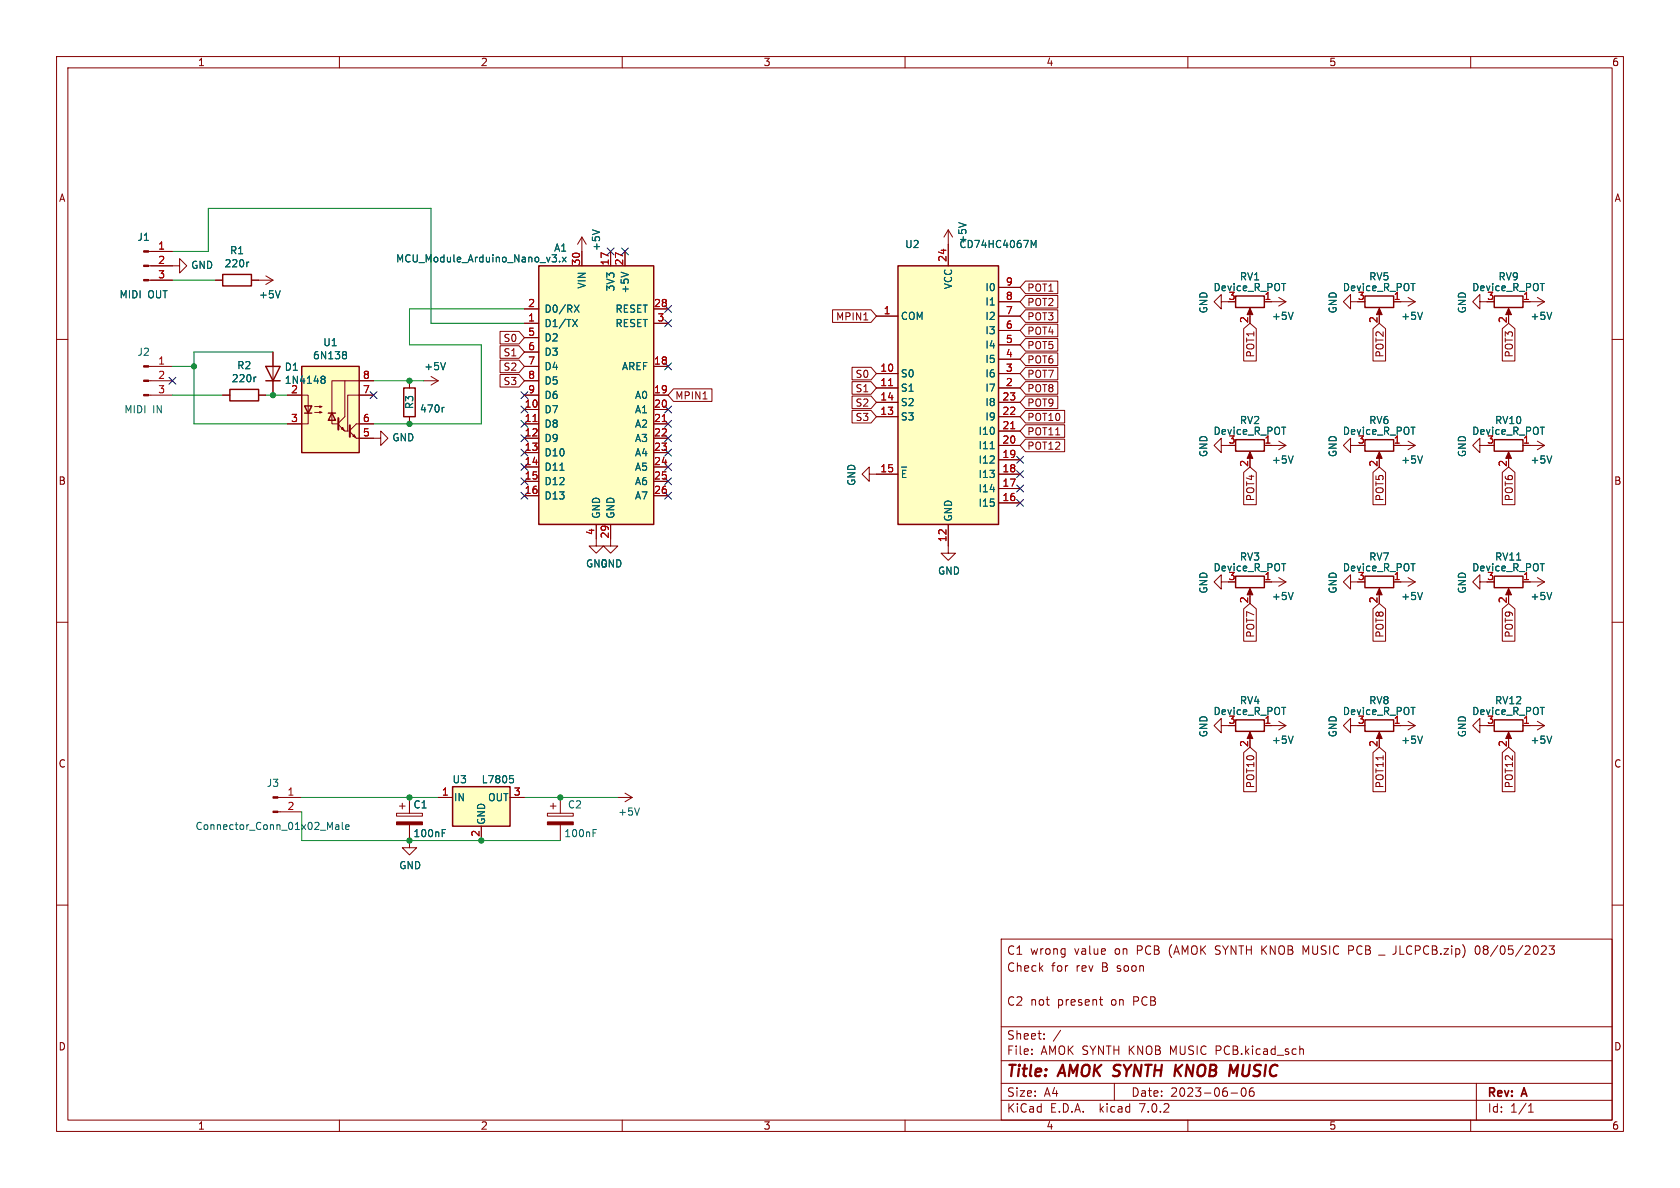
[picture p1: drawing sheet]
<svg xmlns="http://www.w3.org/2000/svg" width="297mm" height="210mm" viewBox="0 0 297 210" stroke-linecap="round" stroke-linejoin="round" font-family="sans-serif">
<g fill="none" stroke="#840000" stroke-width=".18">
<path d="M10 10h277v190h-277zM12 12h273v186h-273zM60 10v2M110 10v2M160 10v2M210 10v2M260 10v2M10 60h2M26.3 47h5.4v-1.3l1.3 1.3-1.3 1.3v-1.3M26.3 49.5h4.2M26.3 44.5h4.2M38.1 49.5h1.3"/>
<path d="M44.4 49.5h3.9M47 48.8l1.3 .7M48.3 49.5l-1.3 .8M88.4 58.6h3.4l.9 1.1-.9 1.1h-3.4zM92.7 57.2h2.5M92.7 54.6h2.5M92.7 59.7h2.5M102.9 41.9l-.8 1.3M102.9 41.9v5.1M102.9 41.9l.7 1.3M107.9 44.5v2.5M110.5 44.5v2.5"/>
<path d="M115.6 57.2h2.5M115.6 54.6h2.5M147.2 54.8h6.8l.9 1.1-.9 1.1h-6.8zM152.7 56.6h.7M154.9 55.9h3.8M167.6 40.6l-.7 1.3M167.6 40.6v6.4M167.6 40.6l.8 1.3M176.5 53.3h3.8M176.5 55.9h3.8M176.5 58.4h3.8M176.5 50.8h3.8"/>
<path d="M181.3 54.8h5.7v2.2h-5.7l-1-1.1zM181.3 52.2h5.7v2.3h-5.7l-1-1.2zM181.3 59.8h5.7v2.3h-5.7l-1-1.1zM181.3 57.3h5.7v2.2h-5.7l-1-1.1zM181.3 49.7h5.7v2.2h-5.7l-1-1.1zM215.9 53.3v-1.2l-1.3 1.2 1.3 1.3v-1.3h1.3M219.9 58.1l1.1-.9 1.1 .9v5.7h-2.2zM221 54.9v1M223.5 53.3h3.8M226.1 52.6l1.2 .7M227.3 53.3l-1.2 .8M238.8 53.3v-1.2l-1.3 1.2 1.3 1.3v-1.3h1.2"/>
<path d="M242.7 58.1l1.1-.9 1.2 .9v5.7h-2.3zM243.8 54.9v1M246.4 53.3h3.8M248.9 52.6l1.3 .7M250.2 53.3l-1.3 .8M261.6 53.3v-1.2l-1.3 1.2 1.3 1.3v-1.3h1.3M265.6 58.1l1.1-.9 1.1 .9v5.7h-2.2zM266.7 54.9v1M269.2 53.3h3.8M271.8 52.6l1.2 .7M273 53.3l-1.2 .8M285 60h2"/>
<path d="M26.3 69.9h4.2M26.3 67.3h4.2M26.3 64.8h4.2M39.4 69.9h1.2M45.7 69.9h1.3M48.3 62.2v7.7M50.8 69.9h3.7v5h-3.7M55.6 72.9h1.3l-.4 .1v-.2l.4 .1M55.6 71.9h1.3l-.4 .1v-.2l.4 .1M59.8 75.1l1.2 1.1h.6M60.3 75.8l.3-.2 .2 .5zM61 67.3h-2.3v7.6h1"/>
<path d="M61.8 76.3l1.2 1.2h4.3v-1.3l1.3 1.3-1.3 1.2v-1.2M62.4 77.1l.2-.3 .3 .5zM66 67.3h-5v6.4l-1.2 1.1M66 69.9h-4.5v6.3M66 74.9h-3l-1.2 1.2M72.4 67.3v1.3M72.4 73.7v1.2M74.9 67.3h2.6M76.2 66.5l1.3 .8M77.5 67.3l-1.3 .8M88.4 66.2h3.4l.9 1.1-.9 1.1h-3.4zM88.4 61.1h3.4l.9 1.1-.9 1.1h-3.4z"/>
<path d="M88.4 63.7h3.4l.9 1.1-.9 1.1h-3.4zM92.7 77.5h2.5M92.7 74.9h2.5M92.7 69.9h2.5M92.7 67.3h2.5M92.7 72.4h2.5M92.7 64.8h2.5M92.7 62.2h2.5M115.6 77.5h2.5M115.6 74.9h2.5M115.6 69.9h2.5M115.6 72.4h2.5"/>
<path d="M115.6 64.8h2.5M119.1 68.7h6.8v2.3h-6.8l-1-1.1zM150.6 72.5h3.4l.9 1.2-.9 1.1h-3.4zM150.6 70h3.4l.9 1.1-.9 1.1h-3.4zM150.6 64.9h3.4l.9 1.1-.9 1.2h-3.4zM150.6 67.5h3.4l.9 1.1-.9 1.1h-3.4zM154.9 66h3.8M154.9 68.6h3.8M154.9 73.7h3.8M154.9 71.1h3.8M176.5 76.2h3.8M176.5 78.7h3.8"/>
<path d="M176.5 66h3.8M176.5 68.6h3.8M176.5 73.7h3.8M176.5 71.1h3.8M176.5 63.5h3.8M176.5 61h3.8M181.3 64.9h5.7v2.3h-5.7l-1-1.2zM181.3 62.4h5.7v2.2h-5.7l-1-1.1zM181.3 70h5.7v2.2h-5.7l-1-1.1zM181.3 72.5h6.9v2.3h-6.9l-1-1.1zM181.3 67.5h5.7v2.2h-5.7l-1-1.1zM181.3 77.6h6.9v2.3h-6.9l-1-1.2z"/>
<path d="M181.3 75.1h6.9v2.2h-6.9l-1-1.1zM215.9 78.7v-1.2l-1.3 1.2 1.3 1.3v-1.3h1.3M223.5 78.7h3.8M226.1 78l1.2 .7M227.3 78.7l-1.2 .8M238.8 78.7v-1.2l-1.3 1.2 1.3 1.3v-1.3h1.2M246.4 78.7h3.8M248.9 78l1.3 .7M250.2 78.7l-1.3 .8M261.6 78.7v-1.2l-1.3 1.2 1.3 1.3v-1.3h1.3M269.2 78.7h3.8M271.8 78l1.2 .7"/>
<path d="M273 78.7l-1.2 .8M92.7 80h2.5M92.7 82.6h2.5M92.7 85.1h2.5M92.7 87.6h2.5M105.4 92.7v3.8h1.3l-1.3 1.3-1.3-1.3h1.3M107.9 92.7v3.8h1.3l-1.3 1.3-1.2-1.3h1.2M115.6 80h2.5M115.6 82.6h2.5M115.6 85.1h2.5M115.6 87.6h2.5M153.7 83.8v-1.2l-1.3 1.2 1.3 1.3v-1.3h5"/>
<path d="M167.6 92.7v5.1h1.3l-1.3 1.3-1.2-1.3h1.2M176.5 83.8h3.8M176.5 88.9h3.8M176.5 86.4h3.8M176.5 81.3h3.8M219.9 83.5l1.1-.9 1.1 .9v5.7h-2.2zM221 80.3v1M242.7 83.5l1.1-.9 1.2 .9v5.7h-2.3zM243.8 80.3v1M265.6 83.5l1.1-.9 1.1 .9v5.7h-2.2zM266.7 80.3v1M10 110h2"/>
<path d="M215.9 102.9v-1.3l-1.3 1.3 1.3 1.2v-1.2h1.3M219.9 107.6l1.1-.9 1.1 .9v5.7h-2.2zM221 104.4v1M223.5 102.9h3.8M226.1 102.1l1.2 .8M227.3 102.9l-1.2 .7M238.8 102.9v-1.3l-1.3 1.3 1.3 1.2v-1.2h1.2M242.7 107.6l1.1-.9 1.2 .9v5.7h-2.3zM243.8 104.4v1M246.4 102.9h3.8M248.9 102.1l1.3 .8M250.2 102.9l-1.3 .7"/>
<path d="M261.6 102.9v-1.3l-1.3 1.3 1.3 1.2v-1.2h1.3M265.6 107.6l1.1-.9 1.1 .9v5.7h-2.2zM266.7 104.4v1M269.2 102.9h3.8M271.8 102.1l1.2 .8M273 102.9l-1.2 .7M285 110h2M215.9 128.3v-1.3l-1.3 1.3 1.3 1.2v-1.2h1.3M219.9 133l1.1-.9 1.1 .9v7h-2.2zM221 129.8v1M223.5 128.3h3.8M226.1 127.5l1.2 .8"/>
<path d="M227.3 128.3l-1.2 .7M238.8 128.3v-1.3l-1.3 1.3 1.3 1.2v-1.2h1.2M242.7 133l1.1-.9 1.2 .9v7h-2.3zM243.8 129.8v1M246.4 128.3h3.8M248.9 127.5l1.3 .8M250.2 128.3l-1.3 .7M261.6 128.3v-1.3l-1.3 1.3 1.3 1.2v-1.2h1.3M265.6 133l1.1-.9 1.1 .9v7h-2.2zM266.7 129.8v1M269.2 128.3h3.8M271.8 127.5l1.2 .8"/>
<path d="M273 128.3l-1.2 .7M10 160h2M49.1 141h4.2M49.1 143.5h4.2M70.1 143.8h4.6v.5h-4.6zM70.6 142.5h1M71.1 142v1M72.4 145.8v4.1h1.3l-1.3 1.2-1.3-1.2h1.3M72.4 141v2.8M77.5 141h2.5M85.1 146.1v2.5M90.2 141h2.5"/>
<path d="M96.8 143.8h4.5v.5h-4.5zM97.3 142.5h1M97.8 142v1M99.1 141v2.8M99.1 145.8v2.8M109.2 141h2.6M110.5 140.2l1.3 .8M111.8 141l-1.3 .7M285 160h2M177 166h108v32h-108zM194.4 176.7h.5M194.6 177.5l.3 .2"/>
<path d="M260.9 167.5v.9M272.6 167.3l.5-.1 .2 .1 .1 .3-1 1.1h1M273.9 167.2h.9l-.5 .6 .4 .1v.7l-.2 .1h-.4l-.2-.1M60 198v2M110 198v2M160 198v2M177 194.5h108M177 191.5h108M177 187.5h108M177 181.5h108M182.4 186.3v.1M182.4 185.5v.1"/>
<path d="M184.6 183.6v.1M184.6 182.8v.1M197 191.5v3M210 198v2M217.6 193.2h1.2M219.6 192.4l.2-.1a.81 .81 0 0 1 .6 .6 .81 .81 0 0 1-.3 .8l-.2 .1a.81 .81 0 0 1-.6-.6 .81 .81 0 0 1 .3-.8zM221.6 192.3a.59 .59 0 0 0-.7 .6v.6l.1 .2 .4 .1 .2-.1 .1-.5-.1-.3h-.5l-.2 .3M229.8 185.5l.2-.1 .4 .1v.9M260 198v2M261 191.5v6.5M270.2 196.6h.9M270.2 195.5l.4-.4v1.5"/>
</g>
<g fill="none" stroke="#006464" stroke-width=".18">
<path d="M169.5 39.4l1.3 .4M44 46.3l-.2 .1M49.5 51.4l-.4 1.3M98.4 45l-.4 .5 .3 .1 .1 .5-.3 .2h-.3M98.9 46.2v.1M99.4 45.5l.7 .8M100.1 45.5l-.7 .8M101.2 56.5l.9 1.2M101.5 53.9l.9 1.3M102.1 56.5l-.9 1.2M102.4 53.9l-.9 1.3M104.7 40.6l1.3 .5"/>
<path d="M109.8 48.1l1.3 .5M182.3 42.5l.4 .9 .5-.9v1.3M228.6 55.2l-.4 1.3M251.5 55.2l-.5 1.3M274.3 55.2l-.4 1.3M45.3 66.6l-.3 .1M57 66.5h.2l.3 .2-.3 .3M57 67h.2M57.2 67l.3 .3v.2l-.3 .3h-.2M61 62.2l.3 .2-.3 .3 .3 .2v.3l-.3 .2M78.5 72l-.2 .1M78.8 64.1l-.5 1.3"/>
<path d="M175.1 79.3h.7M159.4 82.6h.9M160.2 83.1h-.6v1.3M228.6 80.6l-.4 1.3M251.5 80.6l-.5 1.3M274.3 80.6l-.4 1.3M228.6 104.7l-.4 1.3M251.5 104.7l-.5 1.3M274.3 104.7l-.4 1.3M90.1 137.1h.6M90.5 137.6l.3 .2v.3l-.3 .3M228.6 130.1l-.4 1.3"/>
<path d="M251.5 130.1l-.5 1.3M274.3 130.1l-.4 1.3M59.4 145.9h.4l.1 .7M59.9 146.1l-.4 .1-.2 .1 .2 .3h.4M60.5 145.4v1.1l.2 .1M61.1 146.2l.6-.1v-.2l-.4-.1-.2 .2 .1 .6h.5M78.2 146.6h.6M104.8 146.6h.7M113 142.8l-.4 1.3"/>
</g>
<g fill="#840000" stroke="#840000" stroke-width=".18">
<path d="M96.8 145.3h4.5v.5h-4.5z"/>
<path d="M70.1 145.3h4.6v.5h-4.6z"/>
<path d="M48.3 143.4h.8v.2h-.8z"/>
<path d="M48.3 140.8h.8v.3h-.8z"/>
<path d="M266.7 79.9l.5 1.1h-1z"/>
<path d="M221 54.5l.5 1.1h-1z"/>
<path d="M266.7 54.5l.5 1.1h-1z"/>
<path d="M243.8 54.5l.5 1.1h-1z"/>
<path d="M243.8 129.4l.5 1.2h-1z"/>
<path d="M266.7 104l.5 1.2h-1z"/>
<path d="M266.7 129.4l.5 1.2h-1z"/>
<path d="M25.4 69.7h.9v.3h-.9z"/>
<path d="M25.4 67.2h.9v.2h-.9z"/>
<path d="M25.4 64.6h.9v.3h-.9z"/>
<path d="M25.4 49.4h.9v.3h-.9z"/>
<path d="M25.4 46.9h.9v.2h-.9z"/>
<path d="M25.4 44.3h.9v.3h-.9z"/>
<path d="M221 104l.5 1.2h-1z"/>
<path d="M221 79.9l.5 1.1h-1z"/>
<path d="M221 129.4l.5 1.2h-1z"/>
<path d="M243.8 79.9l.5 1.1h-1z"/>
<path d="M243.8 104l.5 1.2h-1z"/>
</g>
<g fill="#ffffc2" stroke="#ffffc2" stroke-width=".18">
<path d="M80 139.1h10.2v7h-10.2z"/>
<path d="M53.3 64.8h10.2v15.2h-10.2z"/>
<path d="M95.2 47h20.4v45.7h-20.4z"/>
<path d="M158.7 47h17.8v45.7h-17.8z"/>
</g>
<g fill="none" stroke="#840000" stroke-width=".25">
<path d="M39.4 48.5h5v2h-5zM95.2 47h20.4v45.7h-20.4zM158.7 47h17.8v45.7h-17.8zM218.4 52.3h5.1v2.1h-5.1zM241.3 52.3h5.1v2.1h-5.1zM264.2 52.3h5v2.1h-5zM40.6 68.8h5.1v2.1h-5.1zM47 64.8h2.5l-1.2 2.5zM47 67.3h2.5M53.3 64.8h10.2v15.2h-10.2zM53.8 71.8h1.3l-.6 1.2zM53.8 73h1.3"/>
<path d="M58 73h1.3M58.7 73l.6 1.3h-1.3zM71.4 68.6h2v5.1h-2zM218.4 77.7h5.1v2.1h-5.1zM241.3 77.7h5.1v2.1h-5.1zM264.2 77.7h5v2.1h-5zM218.4 101.9h5.1v2h-5.1zM241.3 101.9h5.1v2h-5.1zM264.2 101.9h5v2h-5zM80 139.1h10.2v7h-10.2zM218.4 127.3h5.1v2h-5.1zM241.3 127.3h5.1v2h-5.1z"/>
<path d="M264.2 127.3h5v2h-5z"/>
</g>
<path d="M59.8 73.9v2M61.8 75.2v2" fill="none" stroke="#840000" stroke-width=".36"/>
<path d="M94.2 74.5h.7M117.1 74.5h.7M157.1 68.2h.7M178.7 75.8h.7" fill="none" stroke="#a90000" stroke-width=".18"/>
<path d="M30.5 49.5h7.6M30.5 44.5h6.3v-7.7h39.4v20.4h16.5M92.7 54.6h-20.3v6.4h12.7v13.9h-19.1M30.5 69.9h8.9M30.5 64.8h3.8M47 69.9h3.8M48.3 62.2h-14v12.7h16.5M66 67.3h8.9M53.3 143.5v5.1h45.8M53.3 141h24.2M92.7 141h16.5" fill="none" stroke="#009600" stroke-width=".18"/>
<g fill="none" stroke="#000084" stroke-width=".18">
<path d="M107.3 43.8l1.3 1.3M108.6 43.8l-1.3 1.3M109.9 43.8l1.2 1.3M111.1 43.8l-1.2 1.3M117.5 56.5l1.2 1.3M117.5 54l1.2 1.2M118.7 56.5l-1.2 1.3M118.7 54l-1.2 1.2M29.9 66.7l1.2 1.2M31.1 66.7l-1.2 1.2M65.4 69.2l1.2 1.3M66.6 69.2l-1.2 1.3"/>
<path d="M92.1 76.9l1.2 1.2M92.1 79.4l1.2 1.2M92.1 69.2l1.2 1.3M92.1 71.8l1.2 1.2M92.1 74.3l1.2 1.2M93.3 76.9l-1.2 1.2M93.3 79.4l-1.2 1.2M93.3 69.2l-1.2 1.3M93.3 71.8l-1.2 1.2M93.3 74.3l-1.2 1.2M117.5 71.8l1.2 1.2M117.5 76.9l1.2 1.2"/>
<path d="M117.5 74.3l1.2 1.2M117.5 79.4l1.2 1.2M117.5 64.2l1.2 1.2M118.7 71.8l-1.2 1.2M118.7 76.9l-1.2 1.2M118.7 74.3l-1.2 1.2M118.7 79.4l-1.2 1.2M118.7 64.2l-1.2 1.2M92.1 87l1.2 1.2M92.1 81.9l1.2 1.3M92.1 84.5l1.2 1.2M93.3 87l-1.2 1.2"/>
<path d="M93.3 81.9l-1.2 1.3M93.3 84.5l-1.2 1.2M117.5 84.5l1.2 1.2M117.5 81.9l1.2 1.3M117.5 87l1.2 1.2M118.7 84.5l-1.2 1.2M118.7 81.9l-1.2 1.3M118.7 87l-1.2 1.2M179.7 83.2l1.2 1.2M179.7 80.7l1.2 1.2M179.7 88.3l1.2 1.2M179.7 85.8l1.2 1.2"/>
<path d="M180.9 83.2l-1.2 1.2M180.9 80.7l-1.2 1.2M180.9 88.3l-1.2 1.2M180.9 85.8l-1.2 1.2"/>
</g>
<g fill="#009600" stroke="#009600" stroke-width=".18">
<circle cx="34.3" cy="64.8" r=".46"/>
<circle cx="48.3" cy="69.9" r=".46"/>
<circle cx="72.4" cy="74.9" r=".46"/>
<circle cx="72.4" cy="67.3" r=".46"/>
<circle cx="72.4" cy="148.6" r=".46"/>
<circle cx="72.4" cy="141" r=".46"/>
<circle cx="85.1" cy="148.6" r=".46"/>
<circle cx="99.1" cy="141" r=".46"/>
</g>
<g font-size="2.8" fill="#840000">
<text x="178" y="190.8">Title:</text>
<text x="187.4" y="190.8">AMOK SYNTH KNOB MUSIC</text>
</g>
<g font-size="2.1" fill="#840000">
<text x="178" y="171.9">Check</text>
<text x="178" y="168.9">C1</text>
<text x="182.2" y="168.9">wrong</text>
<text x="185.9" y="171.9">for</text>
<text x="189.9" y="168.9">value</text>
<text x="190.2" y="171.9">rev</text>
<text x="194.8" y="171.9">B soon</text>
<text x="197.1" y="168.9">on</text>
<text x="201" y="168.9">PCB (AMOK SYNTH KNOB MUSIC PCB _ JLCPCB.zip)</text>
<text x="261.5" y="168.9">08/05/2023</text>
<text x="178" y="177.9">C2</text>
<text x="182.2" y="177.9">not</text>
<text x="186.9" y="177.9">present</text>
<text x="196.5" y="177.9">on</text>
<text x="200.4" y="177.9">PCB</text>
<text x="178" y="183.9">Sheet:</text>
<text x="186.2" y="183.9">/</text>
<text x="178" y="186.6">File:</text>
<text x="184" y="186.6">AMOK SYNTH KNOB MUSIC PCB.kicad_sch</text>
<text x="178" y="196.8">KiCad</text>
<text x="178" y="194">Size:</text>
<text x="184.6" y="194">A4</text>
<text x="185.7" y="196.8">E.D.A.</text>
<text x="194.4" y="196.8">kicad</text>
<text x="200" y="194">Date:</text>
<text x="201.5" y="196.8">7.0.2</text>
<text x="206.9" y="194">2023-06-06</text>
<text x="263" y="194.2">Rev:</text>
<text x="263" y="196.8">Id:</text>
<text x="267" y="196.8">1/1</text>
<text x="269.2" y="194.2">A</text>
</g>
<g font-size="1.8" fill="#840000">
<text x="35" y="11.8">1</text>
<text x="85" y="11.8">2</text>
<text x="135" y="11.8">3</text>
<text x="185" y="11.8">4</text>
<text x="235" y="11.8">5</text>
<text x="285" y="11.8">6</text>
<text x="10.4" y="35.8">A</text>
<text x="285.4" y="35.8">A</text>
<text x="181.6" y="51.7">POT1</text>
<text x="147.7" y="56.8">MPIN1</text>
<text x="181.6" y="56.8">POT3</text>
<text x="181.6" y="54.3">POT2</text>
<text x="181.6" y="59.3">POT4</text>
<text x="88.9" y="60.6">S0</text>
<text x="88.9" y="63.1">S1</text>
<text x="88.9" y="65.7">S2</text>
<text x="181.6" y="61.9">POT5</text>
<text x="181.6" y="64.4">POT6</text>
<text x="221.9" y="63.3" transform="rotate(-90 221.9 63.3)">POT1</text>
<text x="244.8" y="63.3" transform="rotate(-90 244.8 63.3)">POT2</text>
<text x="267.6" y="63.3" transform="rotate(-90 267.6 63.3)">POT3</text>
<text x="88.9" y="68.2">S3</text>
<text x="119.4" y="70.8">MPIN1</text>
<text x="151.1" y="67">S0</text>
<text x="151.1" y="69.5">S1</text>
<text x="181.6" y="67">POT7</text>
<text x="181.6" y="69.5">POT8</text>
<text x="151.1" y="74.6">S3</text>
<text x="151.1" y="72">S2</text>
<text x="181.6" y="72">POT9</text>
<text x="181.6" y="74.6">POT10</text>
<text x="181.6" y="77.1">POT11</text>
<text x="181.6" y="79.7">POT12</text>
<text x="10.3" y="85.8">B</text>
<text x="221.9" y="88.7" transform="rotate(-90 221.9 88.7)">POT4</text>
<text x="244.8" y="88.7" transform="rotate(-90 244.8 88.7)">POT5</text>
<text x="267.6" y="88.7" transform="rotate(-90 267.6 88.7)">POT6</text>
<text x="285.3" y="85.8">B</text>
<text x="221.9" y="112.9" transform="rotate(-90 221.9 112.9)">POT7</text>
<text x="244.8" y="112.9" transform="rotate(-90 244.8 112.9)">POT8</text>
<text x="267.6" y="112.9" transform="rotate(-90 267.6 112.9)">POT9</text>
<text x="10.3" y="135.8">C</text>
<text x="285.3" y="135.8">C</text>
<text x="221.9" y="139.5" transform="rotate(-90 221.9 139.5)">POT10</text>
<text x="244.8" y="139.5" transform="rotate(-90 244.8 139.5)">POT11</text>
<text x="267.6" y="139.5" transform="rotate(-90 267.6 139.5)">POT12</text>
<text x="10.3" y="185.8">D</text>
<text x="285.3" y="185.8">D</text>
<text x="35" y="199.8">1</text>
<text x="85" y="199.8">2</text>
<text x="135" y="199.8">3</text>
<text x="185" y="199.8">4</text>
<text x="235" y="199.8">5</text>
<text x="285" y="199.8">6</text>
</g>
<g font-size="1.8" fill="#006464">
<text x="24.2" y="42.7">J1</text>
<text x="33.7" y="47.7">GND</text>
<text x="39.6" y="47.4">220r</text>
<text x="40.6" y="45.1">R1</text>
<text x="70" y="46.5">MCU_Module_Arduino_Nano_v3.x</text>
<text x="97.9" y="44.6">A1</text>
<text x="106.2" y="44.4" transform="rotate(-90 106.2 44.4)">+5V</text>
<text x="160" y="44">U2</text>
<text x="169.5" y="44">CD74HC4067M</text>
<text x="171" y="43.2" transform="rotate(-90 171 43.2)">+5V</text>
<text x="21.1" y="52.9">MIDI</text>
<text x="26.1" y="52.9">OUT</text>
<text x="45.7" y="52.9">+5V</text>
<text x="103.7" y="51.2" transform="rotate(-90 103.7 51.2)">VIN</text>
<text x="108.8" y="51.6" transform="rotate(-90 108.8 51.6)">3V3</text>
<text x="111.3" y="52" transform="rotate(-90 111.3 52)">+5V</text>
<text x="168.5" y="51.3" transform="rotate(-90 168.5 51.3)">VCC</text>
<text x="174.1" y="51.6">I0</text>
<text x="214.5" y="51.6">Device_R_POT</text>
<text x="219.1" y="49.7">RV1</text>
<text x="237.3" y="51.6">Device_R_POT</text>
<text x="242" y="49.7">RV5</text>
<text x="260.2" y="51.6">Device_R_POT</text>
<text x="264.9" y="49.7">RV9</text>
<text x="96.3" y="58">D1/TX</text>
<text x="96.3" y="55.4">D0/RX</text>
<text x="108.7" y="55.4">RESET</text>
<text x="108.7" y="58">RESET</text>
<text x="159.3" y="56.7">COM</text>
<text x="174.1" y="59.2">I3</text>
<text x="174.1" y="56.7">I2</text>
<text x="174.1" y="54.2">I1</text>
<text x="213.6" y="55.5" transform="rotate(-90 213.6 55.5)">GND</text>
<text x="224.8" y="56.7">+5V</text>
<text x="236.5" y="55.5" transform="rotate(-90 236.5 55.5)">GND</text>
<text x="247.7" y="56.7">+5V</text>
<text x="259.3" y="55.5" transform="rotate(-90 259.3 55.5)">GND</text>
<text x="270.5" y="56.7">+5V</text>
<text x="24.2" y="63.1">J2</text>
<text x="41.9" y="65.4">R2</text>
<text x="50.3" y="65.7">D1</text>
<text x="55.3" y="63.7">6N138</text>
<text x="57.1" y="61.4">U1</text>
<text x="74.9" y="65.6">+5V</text>
<text x="96.3" y="60.5">D2</text>
<text x="96.3" y="63.1">D3</text>
<text x="96.3" y="65.6">D4</text>
<text x="109.8" y="65.6">AREF</text>
<text x="174.1" y="64.3">I5</text>
<text x="174.1" y="61.8">I4</text>
<text x="40.9" y="67.7">220r</text>
<text x="50.3" y="68">1N4148</text>
<text x="96.3" y="68.1">D5</text>
<text x="96.3" y="70.7">D6</text>
<text x="112.1" y="70.7">A0</text>
<text x="159.3" y="66.9">S0</text>
<text x="159.3" y="69.4">S1</text>
<text x="159.3" y="71.9">S2</text>
<text x="174.1" y="69.4">I7</text>
<text x="174.1" y="71.9">I8</text>
<text x="174.1" y="66.9">I6</text>
<text x="21.9" y="73.2">MIDI</text>
<text x="26.9" y="73.2">IN</text>
<text x="73.2" y="72.4" transform="rotate(-90 73.2 72.4)">R3</text>
<text x="74.2" y="73.1">470r</text>
<text x="96.3" y="73.2">D7</text>
<text x="96.3" y="75.8">D8</text>
<text x="112.1" y="73.2">A1</text>
<text x="112.1" y="75.8">A2</text>
<text x="159.3" y="74.5">S3</text>
<text x="172.9" y="77">I10</text>
<text x="174.1" y="74.5">I9</text>
<text x="214.5" y="77">Device_R_POT</text>
<text x="219.1" y="75.1">RV2</text>
<text x="237.3" y="77">Device_R_POT</text>
<text x="242" y="75.1">RV6</text>
<text x="260.2" y="77">Device_R_POT</text>
<text x="264.2" y="75.1">RV10</text>
<text x="69.3" y="78.2">GND</text>
<text x="96.3" y="78.3">D9</text>
<text x="96.3" y="80.8">D10</text>
<text x="96.3" y="83.4">D11</text>
<text x="112.1" y="78.3">A3</text>
<text x="112.1" y="80.8">A4</text>
<text x="112.1" y="83.4">A5</text>
<text x="172.9" y="82.1">I12</text>
<text x="172.9" y="79.6">I11</text>
<text x="213.6" y="80.9" transform="rotate(-90 213.6 80.9)">GND</text>
<text x="224.8" y="82.1">+5V</text>
<text x="236.5" y="80.9" transform="rotate(-90 236.5 80.9)">GND</text>
<text x="247.7" y="82.1">+5V</text>
<text x="259.3" y="80.9" transform="rotate(-90 259.3 80.9)">GND</text>
<text x="270.5" y="82.1">+5V</text>
<text x="96.3" y="85.9">D12</text>
<text x="96.3" y="88.5">D13</text>
<text x="112.1" y="85.9">A6</text>
<text x="112.1" y="88.5">A7</text>
<text x="151.4" y="85.9" transform="rotate(-90 151.4 85.9)">GND</text>
<text x="159.3" y="85.3">~{E}</text>
<text x="172.9" y="89.7">I15</text>
<text x="172.9" y="87.2">I14</text>
<text x="172.9" y="84.6">I13</text>
<text x="106.2" y="91.7" transform="rotate(-90 106.2 91.7)">GND</text>
<text x="108.8" y="91.7" transform="rotate(-90 108.8 91.7)">GND</text>
<text x="168.5" y="92.2" transform="rotate(-90 168.5 92.2)">GND</text>
<text x="103.5" y="100.5">GND</text>
<text x="106.1" y="100.5">GND</text>
<text x="165.8" y="101.7">GND</text>
<text x="214.5" y="101.2">Device_R_POT</text>
<text x="219.1" y="99.3">RV3</text>
<text x="237.3" y="101.2">Device_R_POT</text>
<text x="242" y="99.3">RV7</text>
<text x="260.2" y="101.2">Device_R_POT</text>
<text x="264.2" y="99.3">RV11</text>
<text x="213.6" y="105" transform="rotate(-90 213.6 105)">GND</text>
<text x="224.8" y="106.2">+5V</text>
<text x="236.5" y="105" transform="rotate(-90 236.5 105)">GND</text>
<text x="247.7" y="106.2">+5V</text>
<text x="259.3" y="105" transform="rotate(-90 259.3 105)">GND</text>
<text x="270.5" y="106.2">+5V</text>
<text x="219.1" y="124.7">RV4</text>
<text x="242" y="124.7">RV8</text>
<text x="264.2" y="124.7">RV12</text>
<text x="213.6" y="130.4" transform="rotate(-90 213.6 130.4)">GND</text>
<text x="214.5" y="126.6">Device_R_POT</text>
<text x="224.8" y="131.6">+5V</text>
<text x="236.5" y="130.4" transform="rotate(-90 236.5 130.4)">GND</text>
<text x="237.3" y="126.6">Device_R_POT</text>
<text x="247.7" y="131.6">+5V</text>
<text x="259.3" y="130.4" transform="rotate(-90 259.3 130.4)">GND</text>
<text x="260.2" y="126.6">Device_R_POT</text>
<text x="270.5" y="131.6">+5V</text>
<text x="47.1" y="139.3">J3</text>
<text x="73" y="143.1">C1</text>
<text x="79.9" y="138.6">U3</text>
<text x="80.3" y="141.8">IN</text>
<text x="85.1" y="138.6">L7805</text>
<text x="86.2" y="141.8">OUT</text>
<text x="100.3" y="143.1">C2</text>
<text x="34.5" y="146.9">Connector_Conn_01x02_Male</text>
<text x="73" y="148.1">100nF</text>
<text x="85.9" y="145.8" transform="rotate(-90 85.9 145.8)">GND</text>
<text x="99.7" y="148.1">100nF</text>
<text x="109.2" y="144.3">+5V</text>
<text x="70.5" y="153.8">GND</text>
</g>
<g font-size="1.8" fill="#a90000">
<text x="27.9" y="44.2">1</text>
<text x="27.9" y="46.7">2</text>
<text x="102.6" y="47" transform="rotate(-90 102.6 47)">30</text>
<text x="107.7" y="47" transform="rotate(-90 107.7 47)">17</text>
<text x="110.2" y="47" transform="rotate(-90 110.2 47)">27</text>
<text x="167.4" y="46.4" transform="rotate(-90 167.4 46.4)">24</text>
<text x="27.9" y="49.3">3</text>
<text x="177.8" y="53.1">8</text>
<text x="177.8" y="50.5">9</text>
<text x="217.1" y="53.1">3</text>
<text x="223.5" y="53.1">1</text>
<text x="240" y="53.1">3</text>
<text x="246.3" y="53.1">1</text>
<text x="262.9" y="53.1">3</text>
<text x="269.2" y="53.1">1</text>
<text x="93.3" y="56.9">1</text>
<text x="93.3" y="54.4">2</text>
<text x="93.3" y="59.4">5</text>
<text x="115.6" y="54.4">28</text>
<text x="116.2" y="56.9">3</text>
<text x="156.2" y="55.6">1</text>
<text x="177.8" y="58.2">6</text>
<text x="177.8" y="55.6">7</text>
<text x="220.7" y="57.2" transform="rotate(-90 220.7 57.2)">2</text>
<text x="243.6" y="57.2" transform="rotate(-90 243.6 57.2)">2</text>
<text x="266.4" y="57.2" transform="rotate(-90 266.4 57.2)">2</text>
<text x="27.9" y="64.5">1</text>
<text x="93.3" y="62">6</text>
<text x="93.3" y="64.5">7</text>
<text x="115.6" y="64.5">18</text>
<text x="155.6" y="65.8">10</text>
<text x="177.8" y="65.8">3</text>
<text x="177.8" y="63.2">4</text>
<text x="177.8" y="60.7">5</text>
<text x="27.9" y="67.1">2</text>
<text x="27.9" y="69.6">3</text>
<text x="51.4" y="69.6">2</text>
<text x="64.1" y="69.6">7</text>
<text x="64.1" y="67.1">8</text>
<text x="93.3" y="67.1">8</text>
<text x="93.3" y="69.6">9</text>
<text x="115.6" y="69.6">19</text>
<text x="155.6" y="68.3">11</text>
<text x="155.6" y="70.9">14</text>
<text x="177.2" y="70.9">23</text>
<text x="177.8" y="68.3">2</text>
<text x="51.4" y="74.7">3</text>
<text x="64.1" y="77.2">5</text>
<text x="64.1" y="74.7">6</text>
<text x="92.7" y="72.1">10</text>
<text x="92.7" y="74.7">11</text>
<text x="92.7" y="77.2">12</text>
<text x="115.6" y="72.1">20</text>
<text x="115.6" y="74.7">21</text>
<text x="115.6" y="77.2">22</text>
<text x="155.6" y="73.4">13</text>
<text x="177.2" y="75.9">21</text>
<text x="177.2" y="73.4">22</text>
<text x="92.7" y="79.8">13</text>
<text x="92.7" y="82.3">14</text>
<text x="115.6" y="79.8">23</text>
<text x="115.6" y="82.3">24</text>
<text x="155.6" y="83.6">15</text>
<text x="177.2" y="83.6">18</text>
<text x="177.2" y="81">19</text>
<text x="177.2" y="78.5">20</text>
<text x="217.1" y="78.5">3</text>
<text x="220.7" y="82.6" transform="rotate(-90 220.7 82.6)">2</text>
<text x="223.5" y="78.5">1</text>
<text x="240" y="78.5">3</text>
<text x="243.6" y="82.6" transform="rotate(-90 243.6 82.6)">2</text>
<text x="246.3" y="78.5">1</text>
<text x="262.9" y="78.5">3</text>
<text x="266.4" y="82.6" transform="rotate(-90 266.4 82.6)">2</text>
<text x="269.2" y="78.5">1</text>
<text x="92.7" y="84.8">15</text>
<text x="92.7" y="87.4">16</text>
<text x="115.6" y="84.8">25</text>
<text x="115.6" y="87.4">26</text>
<text x="177.2" y="88.6">16</text>
<text x="177.2" y="86.1">17</text>
<text x="105.2" y="94.6" transform="rotate(-90 105.2 94.6)">4</text>
<text x="107.7" y="95.3" transform="rotate(-90 107.7 95.3)">29</text>
<text x="167.4" y="95.9" transform="rotate(-90 167.4 95.9)">12</text>
<text x="217.1" y="102.6">3</text>
<text x="220.7" y="106.7" transform="rotate(-90 220.7 106.7)">2</text>
<text x="223.5" y="102.6">1</text>
<text x="240" y="102.6">3</text>
<text x="243.6" y="106.7" transform="rotate(-90 243.6 106.7)">2</text>
<text x="246.3" y="102.6">1</text>
<text x="262.9" y="102.6">3</text>
<text x="266.4" y="106.7" transform="rotate(-90 266.4 106.7)">2</text>
<text x="269.2" y="102.6">1</text>
<text x="217.1" y="128">3</text>
<text x="223.5" y="128">1</text>
<text x="240" y="128">3</text>
<text x="246.3" y="128">1</text>
<text x="262.9" y="128">3</text>
<text x="269.2" y="128">1</text>
<text x="220.7" y="132.1" transform="rotate(-90 220.7 132.1)">2</text>
<text x="243.6" y="132.1" transform="rotate(-90 243.6 132.1)">2</text>
<text x="266.4" y="132.1" transform="rotate(-90 266.4 132.1)">2</text>
<text x="50.8" y="140.7">1</text>
<text x="50.8" y="143.3">2</text>
<text x="78.1" y="140.7">1</text>
<text x="90.8" y="140.7">3</text>
<text x="84.8" y="148" transform="rotate(-90 84.8 148)">2</text>
</g>
</svg>
